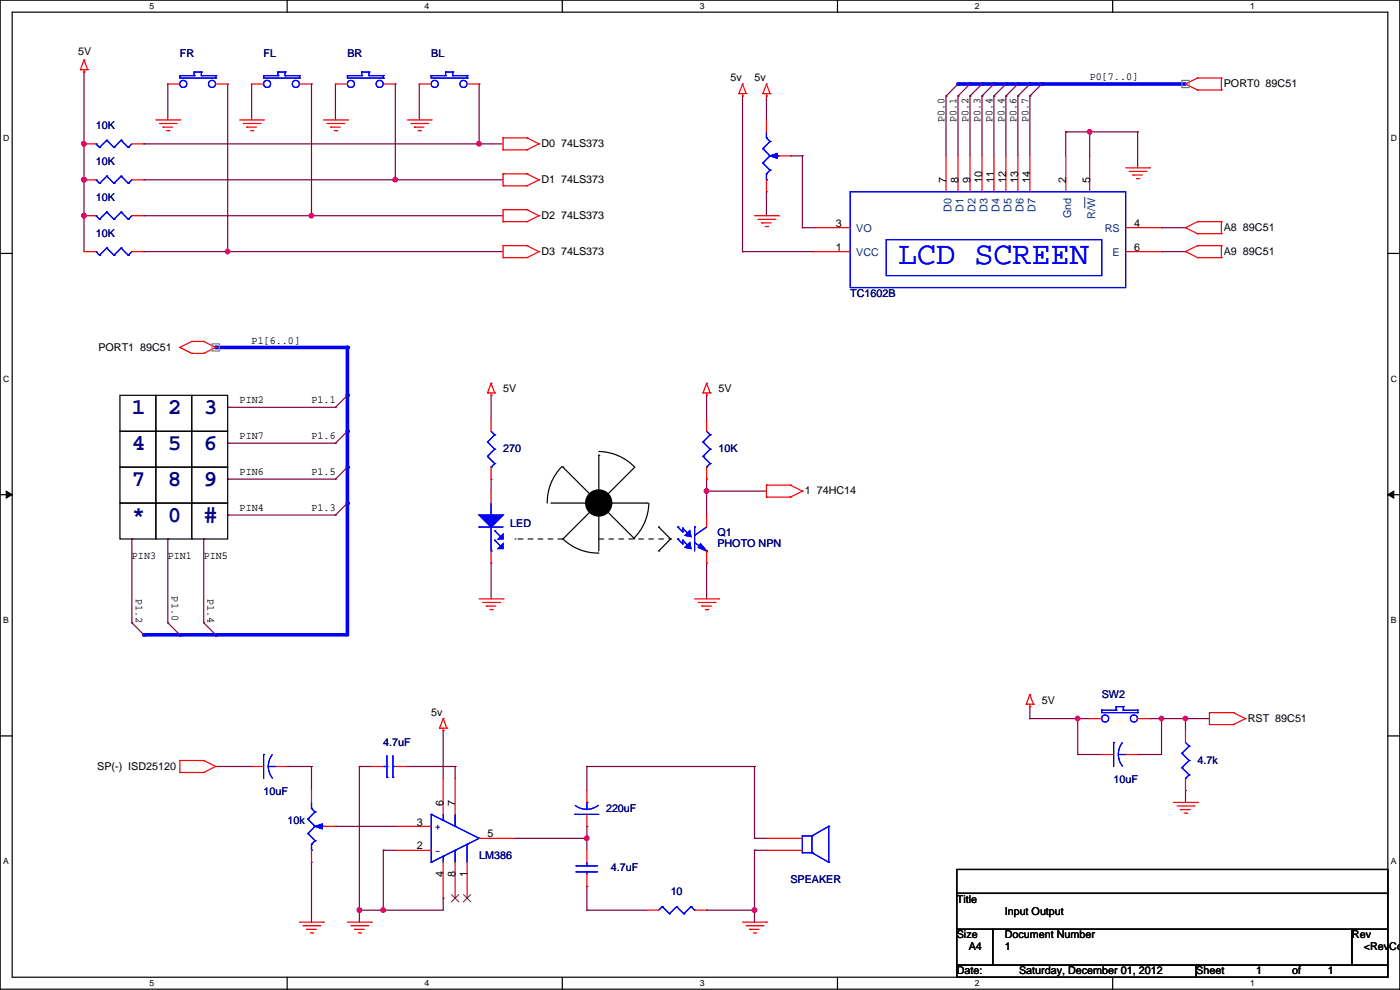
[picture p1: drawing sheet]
<svg xmlns="http://www.w3.org/2000/svg" width="297mm" height="210mm" viewBox="0 0 297 210" stroke-linecap="round" stroke-linejoin="round" font-family="sans-serif">
<path d="M0 0h297v209.8h-297zM2.6 2.6h291.8v204.7h-291.8z" fill="none" stroke="#000" stroke-width=".25"/>
<g fill="#fff">
<path d="M31.7 .3h1.1v2.1h-1.1z"/>
<path d="M31.7 207.6h1.1v2.1h-1.1z"/>
</g>
<path d="M60.9 0v2.6M60.9 207.3v2.5" fill="none" stroke="#000" stroke-width=".25"/>
<g fill="#fff">
<path d="M90.1 .3h1v2.1h-1z"/>
<path d="M90.1 207.6h1v2.1h-1z"/>
</g>
<path d="M119.3 0v2.6M119.3 207.3v2.5" fill="none" stroke="#000" stroke-width=".25"/>
<g fill="#fff">
<path d="M148.5 .3h1v2.1h-1z"/>
<path d="M148.5 207.6h1v2.1h-1z"/>
</g>
<path d="M177.7 0v2.6M177.7 207.3v2.5" fill="none" stroke="#000" stroke-width=".25"/>
<g fill="#fff">
<path d="M206.8 .3h1.1v2.1h-1.1z"/>
<path d="M206.8 207.6h1.1v2.1h-1.1z"/>
</g>
<path d="M236.1 0v2.6M236.1 207.3v2.5" fill="none" stroke="#000" stroke-width=".25"/>
<g fill="#fff">
<path d="M265.2 .3h1.1v2.1h-1.1z"/>
<path d="M265.2 207.6h1.1v2.1h-1.1z"/>
<path d="M.7 28.2h1.4v2.1h-1.4z"/>
<path d="M295.1 28.2h1.4v2.1h-1.4z"/>
<path d="M.7 79.3h1.4v2.1h-1.4z"/>
<path d="M295.1 79.3h1.4v2.1h-1.4z"/>
</g>
<path d="M0 53.8h2.6M294.4 53.8h2.6" fill="none" stroke="#000" stroke-width=".25"/>
<g fill="#fff">
<path d="M.7 130.5h1v2.1h-1z"/>
<path d="M295.1 130.5h1v2.1h-1z"/>
</g>
<path d="M0 104.9h2.6M294.4 104.9h2.6" fill="none" stroke="#000" stroke-width=".25"/>
<path d="M1.3 104.2l1.3 .7-1.3 .8zM294.4 104.9l1.3-.7v1.5z" fill="#000" stroke="#000" stroke-width=".21"/>
<g fill="#fff">
<path d="M.7 181.7h1v2.1h-1z"/>
<path d="M295.1 181.7h1v2.1h-1z"/>
</g>
<path d="M0 156.1h2.6M294.4 156.1h2.6" fill="none" stroke="#000" stroke-width=".25"/>
<g fill="none" stroke="#800040" stroke-width=".25">
<path d="M17.8 15.3h.1M17.8 15.3v38.1M35.6 17.8h.1M35.6 17.8v7.6M48.3 17.8h.1M48.3 17.8v35.6M53.4 17.8h.1M53.4 17.8v7.6M66.1 17.8h.1M66.1 17.8v28M71.2 17.8h.1M71.2 17.8v7.6"/>
<path d="M83.9 17.8h.1M83.9 17.8v20.3M88.9 17.8h.1M88.9 17.8v7.6M101.6 17.8h.1M101.6 17.8v12.7M17.8 38.1h.1M17.8 30.5h.1M30.5 38.1h.1M30.5 30.5h.1M30.5 38.1h76.2M30.5 30.5h76.2"/>
<path d="M83.9 38.1h.1M101.6 30.5h.1M17.8 45.8h.1M30.5 53.4h.1M30.5 45.8h.1M30.5 45.8h76.2M30.5 53.4h76.2M48.3 53.4h.1M66.1 45.8h.1M48.3 86.4h.1M48.3 94h.1M48.3 86.4h22.9"/>
<path d="M48.3 94h22.9M28 114.3h.1M28 114.3v17.8M35.6 114.3h.1M35.6 114.3v17.8M43.2 114.3h.1M43.2 114.3v17.8M48.3 101.6h.1M48.3 109.3h.1M48.3 101.6h22.9M48.3 109.3h22.9M94 155h.1"/>
<path d="M94 155v10.1M218.5 152.4h.1M218.5 149.9h.1M218.5 152.4h12.7M218.5 149.9v2.5M228.6 152.4h.1M228.6 152.4v7.7M243.9 152.4h.1M243.9 152.4h12.7M246.4 152.4h.1M246.4 152.4v7.7h-5.1M251.5 152.4h.1"/>
<path d="M251.5 152.4v2.6M45.8 162.6h7.6M53.4 162.6h.1M61 162.6h.1M61 162.6h5.1M66.1 162.6h.1M66.1 162.6v5.1M71.2 175.3h.1M71.2 175.3h12.7M76.2 162.6h.1M76.2 162.6v33M76.2 162.6h2.6"/>
<path d="M86.4 162.6h.1M86.4 162.6h10.2M96.6 162.6h.1M96.6 162.6v2.5M109.3 177.8h15.2M124.5 177.8h.1M124.5 162.6h.1M124.5 175.3h.1M124.5 162.6h35.6M124.5 162.6v5.1M124.5 175.3v5.1M160.1 162.6h.1"/>
<path d="M160.1 177.8h.1M160.1 177.8h2.5M160.1 162.6v15.2M228.6 160.1h.1M228.6 160.1h5.1M241.3 160.1h.1M251.5 167.7h.1M251.5 167.7v2.5M66.1 182.9h.1M66.1 182.9v12.7M76.2 193.1h.1M81.3 193.1h.1"/>
<path d="M81.3 180.4h.1M81.3 180.4h2.6M81.3 180.4v12.7M94 190.5h.1M94 190.5v2.6h-17.8M124.5 188h.1M124.5 193.1h.1M124.5 188v5.1M124.5 193.1h12.7M149.9 193.1h.1M149.9 193.1h10.2M160.1 180.4h.1"/>
<path d="M160.1 193.1h.1M160.1 180.4v15.2M160.1 180.4h2.5"/>
</g>
<g fill="#f0f" stroke="#f0f" stroke-width=".25">
<circle cx="17.8" cy="38.1" r=".49"/>
<circle cx="83.8" cy="38.1" r=".49"/>
<circle cx="66.1" cy="45.7" r=".49"/>
<circle cx="48.3" cy="53.4" r=".49"/>
<circle cx="101.6" cy="30.5" r=".49"/>
<circle cx="17.8" cy="45.7" r=".49"/>
<circle cx="17.8" cy="30.5" r=".49"/>
<circle cx="246.4" cy="152.4" r=".49"/>
<circle cx="228.6" cy="152.4" r=".49"/>
<circle cx="251.5" cy="152.4" r=".49"/>
<circle cx="76.2" cy="193.1" r=".49"/>
<circle cx="124.5" cy="177.8" r=".49"/>
<circle cx="160" cy="193.1" r=".49"/>
<circle cx="81.3" cy="193.1" r=".49"/>
</g>
<path d="M45.8 73.7h27.9" fill="none" stroke="#00f" stroke-width=".76"/>
<circle cx="45.8" cy="73.7" r=".38" fill="#00f"/>
<path d="M73.7 73.7v10.2" fill="none" stroke="#00f" stroke-width=".76"/>
<circle cx="73.7" cy="73.7" r=".38" fill="#00f"/>
<path d="M45.8 134.7h27.9" fill="none" stroke="#00f" stroke-width=".76"/>
<circle cx="45.8" cy="134.7" r=".38" fill="#00f"/>
<path d="M73.7 83.9v7.6" fill="none" stroke="#00f" stroke-width=".76"/>
<circle cx="73.7" cy="83.9" r=".38" fill="#00f"/>
<path d="M73.7 91.5v7.6" fill="none" stroke="#00f" stroke-width=".76"/>
<circle cx="73.7" cy="91.5" r=".38" fill="#00f"/>
<path d="M73.7 99.1v7.6" fill="none" stroke="#00f" stroke-width=".76"/>
<circle cx="73.7" cy="99.1" r=".38" fill="#00f"/>
<path d="M73.7 106.7v28" fill="none" stroke="#00f" stroke-width=".76"/>
<circle cx="73.7" cy="106.7" r=".38" fill="#00f"/>
<path d="M38.1 134.7h7.7" fill="none" stroke="#00f" stroke-width=".76"/>
<circle cx="38.1" cy="134.7" r=".38" fill="#00f"/>
<path d="M30.5 134.7h7.6" fill="none" stroke="#00f" stroke-width=".76"/>
<circle cx="30.5" cy="134.7" r=".38" fill="#00f"/>
<g fill="none" stroke="#800040" stroke-width=".25">
<path d="M157.5 20.4h.1M157.5 20.4v33M162.6 20.4h.1M162.6 20.4v5M167.7 33.1h.1M167.7 33.1h2.5M170.2 33.1h.1M170.2 33.1v15.2M226.1 28h.1M226.1 28v5.1M231.2 28h.1M231.2 28h10.1"/>
<path d="M231.2 28v5.1M241.3 28h.1M241.3 28v7.6M157.5 53.4h.1M157.5 53.4h15.3M162.6 40.7h.1M162.6 40.7v5.1M170.2 48.3h.1M170.2 48.3h2.6M246.4 48.3h.1M246.4 53.4h.1M246.4 53.4h5.1"/>
<path d="M246.4 48.3h5.1"/>
</g>
<circle cx="231.2" cy="28" r=".49" fill="#f0f" stroke="#f0f" stroke-width=".25"/>
<path d="M221 17.8h30.5" fill="none" stroke="#00f" stroke-width=".76"/>
<circle cx="221" cy="17.8" r=".38" fill="#00f"/>
<path d="M203.2 17.8h2.6" fill="none" stroke="#00f" stroke-width=".76"/>
<circle cx="203.2" cy="17.8" r=".38" fill="#00f"/>
<path d="M205.8 17.8h2.5" fill="none" stroke="#00f" stroke-width=".76"/>
<circle cx="205.8" cy="17.8" r=".38" fill="#00f"/>
<path d="M208.3 17.8h2.6" fill="none" stroke="#00f" stroke-width=".76"/>
<circle cx="208.3" cy="17.8" r=".38" fill="#00f"/>
<path d="M210.9 17.8h2.5" fill="none" stroke="#00f" stroke-width=".76"/>
<circle cx="210.9" cy="17.8" r=".38" fill="#00f"/>
<path d="M213.4 17.8h2.5" fill="none" stroke="#00f" stroke-width=".76"/>
<circle cx="213.4" cy="17.8" r=".38" fill="#00f"/>
<path d="M215.9 17.8h2.6" fill="none" stroke="#00f" stroke-width=".76"/>
<circle cx="215.9" cy="17.8" r=".38" fill="#00f"/>
<path d="M218.5 17.8h2.5" fill="none" stroke="#00f" stroke-width=".76"/>
<circle cx="218.5" cy="17.8" r=".38" fill="#00f"/>
<g fill="none" stroke="#800040" stroke-width=".25">
<path d="M203.2 17.8l-2.5 2.6M205.8 17.8l-2.6 2.6M208.3 17.8l-2.5 2.6M210.9 17.8l-2.6 2.6M213.4 17.8l-2.5 2.6M215.9 17.8l-2.5 2.6M218.5 17.8l-2.6 2.6M221 17.8l-2.5 2.6M200.7 20.4h.1M200.7 20.4v12.7M203.2 20.4h.1M203.2 20.4v12.7"/>
<path d="M205.8 20.4h.1M205.8 20.4v12.7M208.3 20.4h.1M208.3 20.4v12.7M210.9 20.4h.1M210.9 20.4v12.7M213.4 20.4h.1M213.4 20.4v12.7M215.9 20.4h.1M215.9 20.4v12.7M218.5 20.4h.1M218.5 20.4v12.7"/>
<path d="M226.1 28h.1M226.1 28h5.1M71.2 86.4h.1M71.2 94h.1M73.7 83.9l-2.5 2.5M73.7 91.5l-2.5 2.5M73.7 99.1l-2.5 2.5M104.2 83.9h.1M104.2 83.9v5M149.9 83.9h.1M149.9 83.9v5M71.2 101.6h.1"/>
<path d="M71.2 109.3h.1M73.7 106.7l-2.5 2.6M104.2 101.6h.1M104.2 119.4h.1M104.2 101.6v2.6M104.2 119.4v7.6M149.9 104.2h.1M149.9 119.4h.1M149.9 101.6h.1M149.9 101.6v7.7M149.9 119.4v7.6M149.9 104.2h12.7"/>
<path d="M28 132.1h.1M28 132.1l2.5 2.6M35.6 132.1h.1M35.6 132.1l2.5 2.6M43.2 132.1h.1M43.2 132.1l2.6 2.6"/>
</g>
<g fill="#f0f" stroke="#f0f" stroke-width=".25">
<circle cx="149.9" cy="104.2" r=".49"/>
<circle cx="17.8" cy="38.1" r=".49"/>
<circle cx="83.8" cy="38.1" r=".49"/>
<circle cx="66.1" cy="45.7" r=".49"/>
<circle cx="48.3" cy="53.4" r=".49"/>
<circle cx="101.6" cy="30.5" r=".49"/>
<circle cx="17.8" cy="45.7" r=".49"/>
<circle cx="17.8" cy="30.5" r=".49"/>
<circle cx="246.4" cy="152.4" r=".49"/>
<circle cx="228.6" cy="152.4" r=".49"/>
<circle cx="251.5" cy="152.4" r=".49"/>
<circle cx="76.2" cy="193.1" r=".49"/>
<circle cx="124.5" cy="177.8" r=".49"/>
<circle cx="160" cy="193.1" r=".49"/>
<circle cx="81.3" cy="193.1" r=".49"/>
<circle cx="231.2" cy="28" r=".49"/>
</g>
<g fill="none" stroke="#f00" stroke-width=".25">
<path d="M17.1 14.8h.1M17.1 14.8h1.5M17.8 15.3h.1M17.8 12.7h.1M17.8 14.8v.5M17.8 12.7l-.7 2.1M17.8 12.7l.8 2.1M18.6 14.8h.1M35.6 17.8h2.5M45.8 17.8h2.5M53.4 17.8h2.5M63.5 17.8h2.6"/>
<path d="M71.2 17.8h2.5M81.3 17.8h2.6M88.9 17.8h2.6M99.1 17.8h2.5M156.8 19.9h.1M156.8 19.9h1.5M157.5 17.8h.1M157.5 19.9v.5M157.5 17.8l-.7 2.1M157.5 17.8l.8 2.1M158.3 19.9h.1M161.8 19.9h.1"/>
<path d="M161.8 19.9h1.6M162.6 17.8h.1M162.6 19.9v.5M162.6 17.8l-.8 2.1M162.6 17.8l.8 2.1M163.4 19.9h.1M251.5 17.8h.1M251.5 17.8l2.5 1.3M254 16.6h.1M254 19.1h.1M254 16.6l-2.5 1.2M254 16.6h5.1"/>
<path d="M254 19.1h5.1M259.1 16.6h.1M259.1 19.1h.1M259.1 16.6v2.5M17.8 38.1h2.6M17.8 30.5h2.6M28 38.1h2.5M28 30.5h2.5M33.1 25.4h5M33.8 26.2h3.6M34.6 27h.1M34.6 27h2"/>
<path d="M35.3 27.7h.6M35.9 27.7h.1M37.4 26.2h.1M38.1 25.4h.1M50.8 25.4h5.1M51.6 26.2h3.6M52.4 27h.1M52.4 27h2M53.1 27.7h.5M53.6 27.7h.1M55.2 26.2h.1M55.9 25.4h.1"/>
<path d="M68.6 25.4h5.1M69.4 26.2h3.5M70.1 27h.1M70.1 27h2.1M70.9 27.7h.5M71.4 27.7h.1M72.9 26.2h.1M73.7 25.4h.1M86.4 25.4h5.1M87.2 26.2h3.5M87.9 27h.1M87.9 27h2.1"/>
<path d="M88.7 27.7h.5M89.2 27.7h.1M90.7 26.2h.1M91.5 25.4h.1M106.7 31.8h.1M106.7 29.3h.1M106.7 39.4h.1M106.7 36.9h.1M106.7 29.3h5.1M106.7 31.8h5.1M106.7 29.3v2.5M106.7 36.9v2.5"/>
<path d="M106.7 36.9h5.1M106.7 39.4h5.1M111.8 29.3h.1M111.8 31.8h.1M111.8 36.9h.1M111.8 39.4h.1M111.8 29.3l2.5 1.2M111.8 36.9l2.5 1.2M114.3 30.5h.1M114.3 38.1h.1M114.3 30.5l-2.5 1.3M114.3 38.1l-2.5 1.3"/>
<path d="M157.5 20.4h.1M162.6 20.4h.1M162.6 25.4v2.6M162.6 38.1v2.6M165.1 33.1h2.6M200.7 33.1v7.6M203.2 33.1v7.6M205.8 33.1v7.6M208.3 33.1v7.6M210.9 33.1v7.6M213.4 33.1v7.6M215.9 33.1v7.6"/>
<path d="M218.5 33.1v7.6M226.1 33.1v7.6M231.2 33.1v7.6M238.8 35.6h5.1M239.6 36.4h3.5M240.3 37.1h.1M240.3 37.1h2.1M241.1 37.9h.5M241.6 37.9h.1M243.1 36.4h.1M243.9 35.6h.1M17.8 45.8h2.6"/>
<path d="M17.8 53.4h2.6M28 45.8h2.5M28 53.4h2.5M106.7 47h.1M106.7 44.5h.1M106.7 54.7h.1M106.7 52.1h.1M106.7 44.5v2.5M106.7 52.1v2.6M106.7 44.5h5.1M106.7 47h5.1M106.7 52.1h5.1"/>
<path d="M106.7 54.7h5.1M111.8 44.5h.1M111.8 47h.1M111.8 52.1h.1M111.8 54.7h.1M111.8 44.5l2.5 1.3M111.8 52.1l2.5 1.3M114.3 45.8h.1M114.3 53.4h.1M114.3 45.8l-2.5 1.2M114.3 53.4l-2.5 1.3M160.1 45.8h5"/>
<path d="M160.8 46.5h3.6M161.6 47.3h.1M161.6 47.3h2M162.3 48h.6M162.9 48h.1M164.4 46.5h.1M165.1 45.8h.1M172.8 48.3h7.6M172.8 53.4h7.6M238.8 48.3h7.6M238.8 53.4h7.6M251.5 48.3h.1"/>
<path d="M251.5 53.4h.1M251.5 48.3l2.5 1.3M251.5 53.4l2.5 1.3M254 47h.1M254 49.6h.1M254 52.1h.1M254 54.7h.1M254 47h5.1M254 52.1h5.1M254 54.7h5.1M254 47l-2.5 1.3M254 49.6h5.1"/>
<path d="M254 52.1l-2.5 1.3M259.1 47h.1M259.1 49.6h.1M259.1 52.1h.1M259.1 54.7h.1M259.1 47v2.6M259.1 52.1v2.6M38.1 73.7h.1M38.1 73.7l2.6 1.3M40.7 72.4h.1M40.7 75h.1M40.7 72.4l-2.6 1.3"/>
<path d="M40.7 72.4h2.5M40.7 75h2.5M43.2 72.4h.1M43.2 75h.1M43.2 72.4l2.6 1.3M45.8 73.7h.1M45.8 73.7l-2.6 1.3M103.4 83.4h.1M103.4 83.4h1.5M104.2 83.9h.1M104.2 81.3h.1M104.2 83.4v.5"/>
<path d="M104.2 88.9v2.6M104.2 99.1v2.5M104.2 81.3l-.8 2.1M104.2 81.3l.7 2.1M104.9 83.4h.1M149.1 83.4h.1M149.1 83.4h1.6M149.9 83.9h.1M149.9 81.3h.1M149.9 83.4v.5M149.9 88.9v2.6M149.9 99.1v2.5"/>
<path d="M149.9 81.3l-.8 2.1M149.9 81.3l.8 2.1M150.7 83.4h.1M104.2 104.2v2.5M104.2 116.9v2.5M149.9 109.3v2.5M149.9 116.9v2.5M162.6 105.5h.1M162.6 102.9h.1M162.6 102.9h5.1M162.6 105.5h5.1M162.6 102.9v2.6"/>
<path d="M167.7 102.9h.1M167.7 105.5h.1M167.7 102.9l2.5 1.3M170.2 104.2h.1M170.2 104.2l-2.5 1.3M101.6 127h5.1M102.4 127.8h3.6M103.2 128.6h.1M103.2 128.6h2M103.9 129.3h.5M104.4 129.3h.1M106 127.8h.1"/>
<path d="M106.7 127h.1M147.4 127h5M148.1 127.8h3.6M148.9 128.6h.1M148.9 128.6h2M149.6 129.3h.6M150.2 129.3h.1M151.7 127.8h.1M152.4 127h.1M93.3 154.5h.1M93.3 154.5h1.5M94 155h.1"/>
<path d="M94 152.4h.1M94 154.5v.5M94 152.4l-.7 2.1M94 152.4l.8 2.1M94.8 154.5h.1M217.7 149.4h.1M217.7 149.4h1.5M218.5 149.9h.1M218.5 147.4h.1M218.5 149.4v.5M218.5 147.4l-.8 2M218.5 147.4l.7 2"/>
<path d="M219.2 149.4h.1M231.2 152.4h2.5M241.3 152.4h2.6M251.5 155v2.5M256.6 153.7h.1M256.6 151.2h.1M256.6 151.2h5.1M256.6 153.7h5.1M256.6 151.2v2.5M261.7 151.2h.1M261.7 153.7h.1M261.7 151.2l2.5 1.2"/>
<path d="M264.2 152.4h.1M264.2 152.4l-2.5 1.3M38.1 163.9h.1M38.1 161.3h.1M38.1 161.3h5.1M38.1 163.9h5.1M38.1 161.3v2.6M43.2 161.3h.1M43.2 163.9h.1M43.2 161.3l2.6 1.3M45.8 162.6h.1M45.8 162.6l-2.6 1.3"/>
<path d="M53.4 162.6h2.5M58.5 162.6h2.5M66.1 167.7v2.5M68.6 175.3h2.6M78.8 162.6h2.5M83.9 175.3h7.6M83.9 162.6h2.5M94 165.1v7.7M96.6 165.1v7.7M101.6 177.8h7.7M124.5 167.7v2.5M124.5 172.8v2.5"/>
<path d="M162.6 177.8h7.6M233.7 160.1h2.6M238.8 160.1h2.5M249 170.2h5M249.7 171h3.6M250.5 171.7h.1M250.5 171.7h2M251.2 172.5h.6M251.5 165.1v2.6M251.8 172.5h.1M253.3 171h.1M254 170.2h.1"/>
<path d="M63.5 195.6h5.1M64.3 196.4h3.6M65.1 197.1h.1M65.1 197.1h2M65.8 197.9h.5M66.1 180.4v2.5M66.3 197.9h.1M67.9 196.4h.1M68.6 195.6h.1M73.7 195.6h5.1M74.5 196.4h3.5M75.2 197.1h.1"/>
<path d="M75.2 197.1h2.1M76 197.9h.5M76.5 197.9h.1M78 196.4h.1M78.8 195.6h.1M83.9 180.4h7.6M94 182.9v7.6M96.6 182.9v7.6M99.1 182.9v7.6M124.5 180.4v2.5M124.5 185.5v2.5M137.2 193.1h2.5"/>
<path d="M147.4 193.1h2.5M157.5 195.6h5.1M158.3 196.4h3.5M159 197.1h.1M159 197.1h2.1M159.8 197.9h.5M160.3 197.9h.1M161.8 196.4h.1M162.6 195.6h.1M162.6 180.4h7.6"/>
</g>
<path d="M250.7 17.1h1.6v1.5h-1.6zM45 72.9h1.5v1.6h-1.5z" fill="none" stroke="#808080" stroke-width=".25"/>
<g fill="none" stroke="#000" stroke-width=".25">
<path d="M25.4 83.9h7.7v7.6h-7.7zM25.4 91.5h7.7v7.6h-7.7zM25.4 99.1h7.7v7.6h-7.7zM33.1 83.9h7.6v7.6h-7.6zM33.1 91.5h7.6v7.6h-7.6zM33.1 99.1h7.6v7.6h-7.6zM40.7 83.9h7.6v7.6h-7.6zM40.7 91.5h7.6v7.6h-7.6zM40.7 99.1h7.6v7.6h-7.6zM119.3 98.9a10.8 10.8 0 0 0-3.2 7.8M119.4 99.1h.1M119.4 99.1l15.3 15.2"/>
<path d="M127 96.6h.1M127 96.6v20.3M127 95.8a10.8 10.8 0 0 1 7.7 3.3l-15.3 15.2M25.4 106.7h7.7v7.6h-7.7zM33.1 106.7h7.6v7.6h-7.6zM40.7 106.7h7.6v7.6h-7.6zM116.9 106.7h20.3M119.4 114.3h.1M119.4 114.3a10.8 10.8 0 0 0 7.6 3M137.2 106.7h.1M137.6 106.7a10.8 10.8 0 0 1-3.1 7.5M139.7 111.8h.1"/>
<path d="M139.7 116.9h.1M139.7 111.8l2.6 2.5-2.6 2.6M203 184.4h91.4v5.1h-91.4zM203 189.5h91.4v7.6h-91.4zM203 197.1h7.6v7.7h-7.6zM210.6 197.1h76.2v7.7h-76.2zM286.8 197.1h7.6v7.7h-7.6zM203 204.8h50.8v2.5h-50.8zM253.8 204.8h40.6v2.5h-40.6z"/>
</g>
<circle cx="127" cy="106.7" r="2.53" fill="#000" stroke="#000" stroke-width=".76"/>
<path d="M109.3 114.3h.1M119.4 114.3h-10.1M127 114.3h15.3M142.3 114.3h.1" fill="none" stroke="#000" stroke-width=".21" stroke-dasharray="1.1 1.1"/>
<g fill="none" stroke="#00f" stroke-width=".25">
<path d="M38.1 16h.1M38.1 16v.6h7.7M38.1 16h3.1M41.2 15.3h.1M41.2 16h.1M41.2 15.3h1.5M41.2 15.3v.7M42.7 16h.1M42.7 15.3h.1M42.7 16h3.1M42.7 15.3v.7M45.8 16.6h.1"/>
<path d="M45.8 16h.1M45.8 16v.6M55.9 16h.1M55.9 16v.6h7.6M55.9 16h3.1M59 15.3h.1M59 16h.1M59 15.3h1.5M59 15.3v.7M60.5 16h.1M60.5 15.3h.1M60.5 16h3"/>
<path d="M60.5 15.3v.7M63.5 16.6h.1M63.5 16h.1M63.5 16v.6M73.7 16h.1M73.7 16v.6h7.6M73.7 16h3.1M76.8 15.3h.1M76.8 16h.1M76.8 15.3h1.5M76.8 15.3v.7M78.3 16h.1"/>
<path d="M78.3 15.3h.1M78.3 16h3M78.3 15.3v.7M81.3 16.6h.1M81.3 16h.1M81.3 16v.6M91.5 16h.1M91.5 16v.6h7.6M91.5 16h3M94.5 15.3h.1M94.5 16h.1M94.5 15.3h1.6"/>
<path d="M94.5 15.3v.7M96.1 16h.1M96.1 15.3h.1M96.1 16h3M96.1 15.3v.7M99.1 16.6h.1M99.1 16h.1M99.1 16v.6M20.4 38.1h.1M20.4 30.5h.1M20.4 38.1l.7 .8M20.4 30.5l.7 .8"/>
<path d="M21.1 38.9h.1M21.1 31.3h.1M22.6 37.4h.1M22.6 29.8h.1M22.6 37.4l1.6 1.5M22.6 37.4l-1.5 1.5M22.6 29.8l1.6 1.5M22.6 29.8l-1.5 1.5M24.2 38.9h.1M24.2 31.3h.1M25.7 37.4h.1M25.7 29.8h.1"/>
<path d="M25.7 37.4l1.5 1.5M25.7 37.4l-1.5 1.5M25.7 29.8l1.5 1.5M25.7 29.8l-1.5 1.5M27.2 38.9h.1M27.2 31.3h.1M28 38.1l-.8 .8M28 30.5l-.8 .8M161.8 31.5h.1M161.8 34.6h.1M161.8 31.5l1.6 1.6M161.8 34.6l1.6 1.5"/>
<path d="M162.6 29.3h.1M162.6 36.9h.1M162.6 38.1h.1M162.6 28v1.3M162.6 36.9v1.2M162.6 29.3l.8 .7M163.4 30h.1M163.4 33.1h.1M163.4 36.1h.1M163.4 30l-1.6 1.5M163.4 33.1l-1.6 1.5M163.4 36.1l-.8 .8"/>
<path d="M164.6 33.1h.5M165.1 33.1h.1M20.4 45.8h.1M20.4 53.4h.1M20.4 45.8l.7 .7M20.4 53.4l.7 .7M21.1 46.5h.1M21.1 54.1h.1M22.6 45h.1M22.6 52.6h.1M22.6 45l1.6 1.5M22.6 45l-1.5 1.5"/>
<path d="M22.6 52.6l1.6 1.5M22.6 52.6l-1.5 1.5M24.2 46.5h.1M24.2 54.1h.1M25.7 45h.1M25.7 52.6h.1M25.7 45l1.5 1.5M25.7 45l-1.5 1.5M25.7 52.6l1.5 1.5M25.7 52.6l-1.5 1.5M27.2 46.5h.1M27.2 54.1h.1"/>
<path d="M28 45.8l-.8 .7M28 53.4l-.8 .7M180.4 40.7h58.4v20.3h-58.4zM188 50.8h45.7v7.7h-45.7zM103.4 93.8h.1M103.4 96.8h.1M103.4 93.8l1.5 1.5M103.4 96.8l1.5 1.5M104.2 99.1h.1M104.2 91.5l.7 .7M104.9 92.2h.1M104.9 95.3h.1"/>
<path d="M104.9 98.3h.1M104.9 92.2l-1.5 1.6M104.9 95.3l-1.5 1.5M104.9 98.3l-.7 .8M149.1 93.8h.1M149.1 96.8h.1M149.1 93.8l1.6 1.5M149.1 96.8l1.6 1.5M149.9 99.1h.1M149.9 91.5l.8 .7M150.7 92.2h.1M150.7 95.3h.1"/>
<path d="M150.7 98.3h.1M150.7 92.2l-1.6 1.6M150.7 95.3l-1.6 1.5M150.7 98.3l-.8 .8M101.6 111.8h.1M101.6 111.8h5.1M104.2 109.3h.1M104.2 116.9h.1M104.2 106.7v2.6M104.2 111.8v5.1M104.9 112.6h.1M104.9 114.6h.1"/>
<path d="M104.9 112.6l1.3 1.2M104.9 114.6l1.3 1.3M143.8 111.8h.1M143.8 114.3h.1M143.8 111.8l1 1M143.8 114.3l1 1.1M144.8 112.1h.1M144.8 112.8h.1M144.8 114.6h.1M144.8 115.4h.1M144.8 112.1l1 1M144.8 112.1v.7"/>
<path d="M144.8 114.6v.8M144.8 114.6l1 1M147.4 113.6h.1M147.4 111.8h.1M147.4 115.1l2.5 1.8M147.4 111.8v5.1M149.9 116.9h.1M149.9 111.8l-2.5 1.8M233.7 150.7h.1M233.7 150.7v.5h7.6M233.7 150.7h3.1M236.3 157.5h.1"/>
<path d="M236.3 157.5v5.1M236.8 149.9h.1M236.8 150.7h.1M236.8 149.9h1.5M236.8 149.9v.8M238.1 157.6a4 4 0 0 0 0 4.9M238.3 150.7h.1M238.3 149.9h.1M238.3 150.7h3M238.3 149.9v.8M241.3 151.2h.1M241.3 150.7h.1"/>
<path d="M241.3 150.7v.5M250.7 159.8h.1M250.7 159.8l1.6 1.5M251.5 157.5l.8 .8M252.3 158.3h.1M252.3 158.3l-1.6 1.5M55.9 160.1h.1M55.9 160.1v5M56.9 162.6h1.6M57.8 160.1a4 4 0 0 0 0 5M58.5 162.6h.1M65.3 173.8h.1"/>
<path d="M65.3 176.8h.1M65.3 173.8l1.5 1.5M65.3 176.8l1.5 1.6M66.1 171.5h.1M66.1 179.1h.1M66.1 170.2v1.3M66.1 179.1v1.3M66.1 171.5l.7 .8M66.8 172.3h.1M66.8 175.3h.1M66.8 178.4h.1M66.8 172.3l-1.5 1.5"/>
<path d="M66.8 175.3l-1.5 1.5M66.8 178.4l-.7 .7M68.1 175.3h.5M68.6 175.3h.1M81.3 162.6h.8M82.1 164.9h.1M82.1 162.6h.1M82.1 160.3v4.6M83.4 162.6h.1M83.4 164.9h.1M83.4 162.6h.5M83.4 160.3v4.6"/>
<path d="M91.5 172.8h.1M91.5 172.8v10.1M91.5 172.8l10.1 5M94 174h.1M94 172.8v1.2M96.6 175.3h.1M96.6 172.8v2.5M99.1 179.1h.1M99.1 179.1v3.8M101.6 177.8h.1M101.6 177.8l-10.1 5.1M122 172.8h.1"/>
<path d="M122 172.8h5M124.5 170.2h.1M124.5 170.2v1.5M126.9 170.8a4 4 0 0 1-4.9 .1M170.2 177.3h.1M170.2 177.3h2.1M170.2 177.3v3.6M172.3 177.3h.1M172.3 177.3v3.6M175.8 175.3h.1M175.8 175.3l-3.5 2M175.8 175.3v7.6"/>
<path d="M237.3 160.1h1.5M238.8 160.1h.1M250.7 162.9h.1M250.7 162.9l1.6 1.5M251.5 165.1h.1M252.3 161.3h.1M252.3 164.4h.1M252.3 161.3l-1.6 1.6M252.3 164.4l-.8 .7M66.1 180.4h.1M91.5 182.9h.1M94 181.7h.1"/>
<path d="M94 181.7v1.2M96.6 180.4h.1M96.6 180.4v2.5M122.2 183.7h.1M122.2 185h.1M122.2 183.7h4.6M122.2 185h4.6M124.5 185h.1M124.5 183.7h.1M124.5 182.9v.8M124.5 185v.5M140.5 192.3h.1"/>
<path d="M140.5 192.3l-.8 .8M140.5 192.3l1.5 1.5M142 193.8h.1M143.6 192.3h.1M143.6 192.3l-1.6 1.5M143.6 192.3l1.5 1.5M145.1 193.8h.1M146.6 192.3h.1M146.6 192.3l-1.5 1.5M146.6 192.3l.8 .8M147.4 193.1h.1M170.2 180.9h.1"/>
<path d="M170.2 180.9h2.1M172.3 180.9h.1M172.3 180.9l3.5 2M175.8 182.9h.1"/>
<circle cx="38.9" cy="17.8" r=".75"/>
<circle cx="45" cy="17.8" r=".75"/>
<circle cx="56.7" cy="17.8" r=".75"/>
<circle cx="62.7" cy="17.8" r=".75"/>
<circle cx="74.4" cy="17.8" r=".75"/>
<circle cx="80.5" cy="17.8" r=".75"/>
<circle cx="92.2" cy="17.8" r=".75"/>
<circle cx="98.3" cy="17.8" r=".75"/>
<circle cx="234.5" cy="152.4" r=".75"/>
<circle cx="240.5" cy="152.4" r=".75"/>
</g>
<path d="M95.8 189.8l1.6 1.5M97.3 189.8l-1.5 1.5M98.3 189.8l1.6 1.5M99.9 189.8l-1.6 1.5" fill="none" stroke="#804000" stroke-width=".21"/>
<path d="M230.1 41.8v2.3" fill="none" stroke="#004080" stroke-width=".21"/>
<g fill="#00f" stroke="#00f" stroke-width=".25">
<path d="M101.6 109.3h5.1l-2.5 2.5z"/>
<path d="M106.7 113.3v1h-1z"/>
<path d="M105.7 116.4l1-1v1z"/>
<path d="M145.3 116.1l1-1 .3 1.3z"/>
<path d="M148.6 115.4l1.3 1.5-1.8-.8z"/>
<path d="M145.3 113.6l1-1 .3 1.2z"/>
<path d="M163.4 33.1l1.5-.5v1z"/>
<path d="M66.8 175.3l1.6-.5v1z"/>
</g>
<text font-size="6.8" fill="#00f" x="190.5" y="56">LCD SCREEN</text>
<g font-size="4.8" fill="#000080">
<text x="28" y="87.8">1</text>
<text x="35.6" y="87.8">2</text>
<text x="43.2" y="87.8">3</text>
<text x="28" y="95.4">4</text>
<text x="35.6" y="95.4">5</text>
<text x="43.2" y="95.4">6</text>
<text x="28" y="103">7</text>
<text x="35.6" y="103">8</text>
<text x="43.2" y="103">9</text>
<text x="28" y="110.7">*</text>
<text x="35.6" y="110.7">0</text>
<text x="43.2" y="110.7">#</text>
</g>
<g font-size="2.3">
<text x="16.6" y="11.6">5V</text>
<text x="155" y="17.2">5v</text>
<text x="160.1" y="17.2">5v</text>
<text x="231.2" y="17">P0[7..0]</text>
<text x="259.6" y="18.5">PORT0 89C51</text>
<text x="200.4" y="26" transform="rotate(-90 200.4 26)">P0.0</text>
<text x="202.9" y="26" transform="rotate(-90 202.9 26)">P0.1</text>
<text x="205.5" y="26" transform="rotate(-90 205.5 26)">P0.2</text>
<text x="208" y="26" transform="rotate(-90 208 26)">P0.3</text>
<text x="210.5" y="26" transform="rotate(-90 210.5 26)">P0.4</text>
<text x="213.1" y="26" transform="rotate(-90 213.1 26)">P0.4</text>
<text x="215.6" y="26" transform="rotate(-90 215.6 26)">P0.6</text>
<text x="218.2" y="26" transform="rotate(-90 218.2 26)">P0.7</text>
<text x="114.9" y="31.2">D0 74LS373</text>
<text x="114.9" y="38.8">D1 74LS373</text>
<text x="200.8" y="38.9" transform="rotate(-90 200.8 38.9)">7</text>
<text x="203.3" y="38.9" transform="rotate(-90 203.3 38.9)">8</text>
<text x="205.9" y="38.9" transform="rotate(-90 205.9 38.9)">9</text>
<text x="208.4" y="38.9" transform="rotate(-90 208.4 38.9)">10</text>
<text x="210.9" y="38.9" transform="rotate(-90 210.9 38.9)">11</text>
<text x="213.5" y="38.9" transform="rotate(-90 213.5 38.9)">12</text>
<text x="216" y="38.9" transform="rotate(-90 216 38.9)">13</text>
<text x="218.6" y="38.9" transform="rotate(-90 218.6 38.9)">14</text>
<text x="226.2" y="38.9" transform="rotate(-90 226.2 38.9)">2</text>
<text x="231.3" y="38.9" transform="rotate(-90 231.3 38.9)">5</text>
<text x="114.9" y="46.4">D2 74LS373</text>
<text x="177.3" y="48.1">3</text>
<text x="177.3" y="53.2">1</text>
<text x="240.6" y="48.1">4</text>
<text x="240.6" y="53.2">6</text>
<text x="259.6" y="49">A8 89C51</text>
<text x="114.9" y="54">D3 74LS373</text>
<text x="259.6" y="54">A9 89C51</text>
<text x="20.9" y="74.4">PORT1 89C51</text>
<text x="53.4" y="72.9">P1[6..0]</text>
<text x="106.7" y="83.3">5V</text>
<text x="152.4" y="83.3">5V</text>
<text x="50.8" y="85.6">PIN2</text>
<text x="66.1" y="85.6">P1.1</text>
<text x="50.8" y="93.2">PIN7</text>
<text x="66.1" y="93.2">P1.6</text>
<text x="50.8" y="100.8">PIN6</text>
<text x="66.1" y="100.8">P1.5</text>
<text x="170.7" y="104.8">1 74HC14</text>
<text x="50.8" y="108.4">PIN4</text>
<text x="66.1" y="108.4">P1.3</text>
<text x="28" y="118.6">PIN3</text>
<text x="35.6" y="118.6">PIN1</text>
<text x="43.2" y="118.6">PIN5</text>
<text x="28.8" y="127" transform="rotate(90 28.8 127)">P1.2</text>
<text x="36.4" y="126.5" transform="rotate(90 36.4 126.5)">P1.0</text>
<text x="44" y="127" transform="rotate(90 44 127)">P1.4</text>
<text x="221" y="149.3">5V</text>
<text x="91.5" y="151.8">5v</text>
<text x="264.7" y="153.1">RST 89C51</text>
<text x="20.6" y="163.3">SP(-) ISD25120</text>
<text x="94.1" y="171" transform="rotate(-90 94.1 171)">6</text>
<text x="96.6" y="171" transform="rotate(-90 96.6 171)">7</text>
<text x="88.4" y="175.1">3</text>
<text x="103.4" y="177.7">5</text>
<text x="88.4" y="180.2">2</text>
<text x="94.1" y="186" transform="rotate(-90 94.1 186)">4</text>
<text x="96.6" y="186" transform="rotate(-90 96.6 186)">8</text>
<text x="99.2" y="186" transform="rotate(-90 99.2 186)">1</text>
<text x="203" y="191.5">Title</text>
<text x="213.1" y="194">Input Output</text>
<text x="203" y="199.1">Size</text>
<text x="205.5" y="201.6">A4</text>
<text x="213.1" y="199.1">Document Number</text>
<text x="213.1" y="201.6">1</text>
<text x="286.8" y="199.1">Rev</text>
<text x="289.3" y="201.6">&lt;RevCod</text>
<text x="203" y="206.7">Date:</text>
<text x="216.2" y="206.7">Saturday, December 01, 2012</text>
<text x="253.8" y="206.7">Sheet</text>
<text x="266.5" y="206.7">1</text>
<text x="274.1" y="206.7">of</text>
<text x="281.7" y="206.7">1</text>
</g>
<g font-size="2.3" fill="#000080">
<text x="38.1" y="12.1">FR</text>
<text x="55.9" y="12.1">FL</text>
<text x="73.7" y="12.1">BR</text>
<text x="91.5" y="12.1">BL</text>
<text x="20.4" y="27.4">10K</text>
<text x="20.4" y="35">10K</text>
<text x="20.4" y="42.6">10K</text>
<text x="20.4" y="50.2">10K</text>
<text x="180.4" y="62.9">TC1602B</text>
<text x="106.7" y="96">270</text>
<text x="152.4" y="96">10K</text>
<text x="108.2" y="111.7">LED</text>
<text x="152.2" y="113.7">Q1</text>
<text x="152.2" y="116">PHOTO NPN</text>
<text x="233.7" y="148">SW2</text>
<text x="81.3" y="158.2">4.7uF</text>
<text x="254" y="162">4.7k</text>
<text x="236.3" y="166.1">10uF</text>
<text x="55.9" y="168.6">10uF</text>
<text x="128.6" y="172.2">220uF</text>
<text x="61" y="174.7">10k</text>
<text x="101.6" y="182.3">LM386</text>
<text x="129.6" y="184.9">4.7uF</text>
<text x="142.3" y="189.9">10</text>
<text x="167.7" y="187.4">SPEAKER</text>
</g>
<g font-size="2.3" fill="#004080">
<text x="201.9" y="44.9" transform="rotate(-90 201.9 44.9)">D0</text>
<text x="204.4" y="44.9" transform="rotate(-90 204.4 44.9)">D1</text>
<text x="207" y="44.9" transform="rotate(-90 207 44.9)">D2</text>
<text x="209.5" y="44.9" transform="rotate(-90 209.5 44.9)">D3</text>
<text x="212" y="44.9" transform="rotate(-90 212 44.9)">D4</text>
<text x="214.6" y="44.9" transform="rotate(-90 214.6 44.9)">D5</text>
<text x="217.1" y="44.9" transform="rotate(-90 217.1 44.9)">D6</text>
<text x="219.7" y="44.9" transform="rotate(-90 219.7 44.9)">D7</text>
<text x="227.3" y="46.3" transform="rotate(-90 227.3 46.3)">Gnd</text>
<text x="232.4" y="46.4" transform="rotate(-90 232.4 46.4)">R/W</text>
<text x="181.7" y="49.2">VO</text>
<text x="234.4" y="49.2">RS</text>
<text x="181.7" y="54.3">VCC</text>
<text x="236" y="54.3">E</text>
</g>
<g font-size="2.3" fill="#00f">
<text x="92.2" y="176">+</text>
<text x="92.2" y="181.1">-</text>
</g>
<g font-size="1.8">
<text x="31.7" y="2">5</text>
<text x="90.1" y="2">4</text>
<text x="148.5" y="2">3</text>
<text x="206.8" y="2">2</text>
<text x="265.2" y="2">1</text>
<text x=".7" y="29.8">D</text>
<text x="295.1" y="29.8">D</text>
<text x=".7" y="81">C</text>
<text x="295.1" y="81">C</text>
<text x=".7" y="132.2">B</text>
<text x="295.1" y="132.2">B</text>
<text x=".7" y="183.4">A</text>
<text x="295.1" y="183.4">A</text>
<text x="31.7" y="209.2">5</text>
<text x="90.1" y="209.2">4</text>
<text x="148.5" y="209.2">3</text>
<text x="206.8" y="209.2">2</text>
<text x="265.2" y="209.2">1</text>
</g>
</svg>
